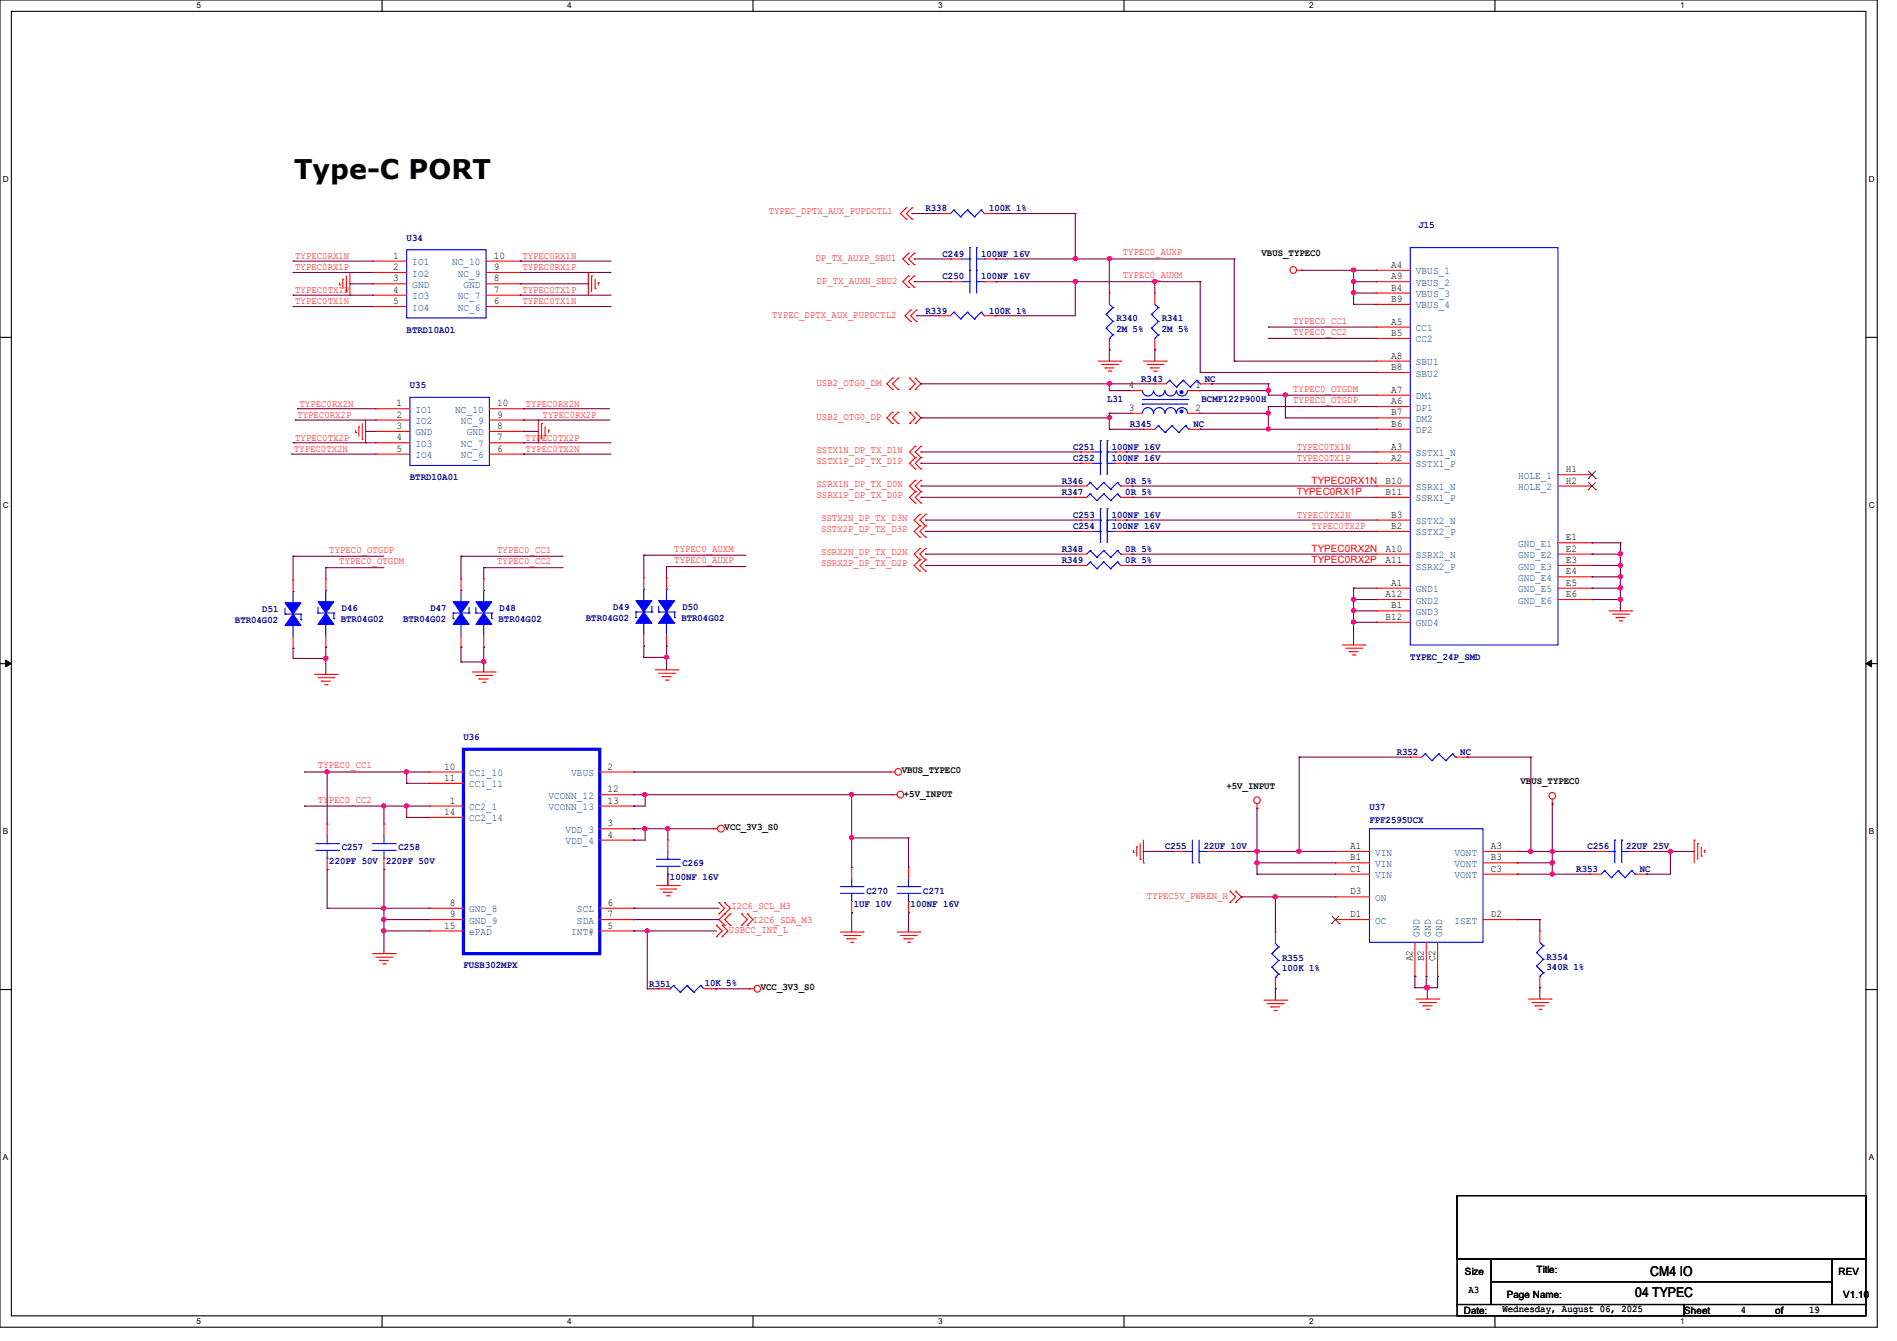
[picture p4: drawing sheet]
<svg xmlns="http://www.w3.org/2000/svg" width="297mm" height="210mm" viewBox="0 0 297 210" stroke-linecap="round" stroke-linejoin="round" font-family="sans-serif">
<path d="M0 0h293.9v207.9h-293.9zM1.8 1.8h290.3v204.3h-290.3z" fill="none" stroke="#000" stroke-width=".17"/>
<g fill="#fff">
<path d="M30.8 .2h.7v1.4h-.7z"/>
<path d="M30.8 206.2h.7v1.4h-.7z"/>
</g>
<path d="M59.8 0v1.8M59.8 206.1v1.8" fill="none" stroke="#000" stroke-width=".17"/>
<g fill="#fff">
<path d="M88.8 .2h.7v1.4h-.7z"/>
<path d="M88.8 206.2h.7v1.4h-.7z"/>
</g>
<path d="M117.9 0v1.8M117.9 206.1v1.8" fill="none" stroke="#000" stroke-width=".17"/>
<g fill="#fff">
<path d="M146.9 .2h.7v1.4h-.7z"/>
<path d="M146.9 206.2h.7v1.4h-.7z"/>
</g>
<path d="M176 0v1.8M176 206.1v1.8" fill="none" stroke="#000" stroke-width=".17"/>
<g fill="#fff">
<path d="M205 .2h.7v1.4h-.7z"/>
<path d="M205 206.2h.7v1.4h-.7z"/>
</g>
<path d="M234.1 0v1.8M234.1 206.1v1.8" fill="none" stroke="#000" stroke-width=".17"/>
<g fill="#fff">
<path d="M263.1 .2h.6v1.4h-.6z"/>
<path d="M263.1 206.2h.6v1.4h-.6z"/>
<path d="M.5 27.3h.9v1.4h-.9z"/>
<path d="M292.6 27.3h.9v1.4h-.9z"/>
<path d="M.5 78.4h.9v1.4h-.9z"/>
<path d="M292.6 78.4h.9v1.4h-.9z"/>
</g>
<path d="M0 52.8h1.8M292.1 52.8h1.8" fill="none" stroke="#000" stroke-width=".17"/>
<g fill="#fff">
<path d="M.5 129.5h.8v1.4h-.8z"/>
<path d="M292.6 129.5h.8v1.4h-.8z"/>
</g>
<path d="M0 103.9h1.8M292.1 103.9h1.8" fill="none" stroke="#000" stroke-width=".17"/>
<path d="M.9 103.4l.9 .5-.9 .5zM292.1 103.9l.9-.5v1z" fill="#000" stroke="#000" stroke-width=".16"/>
<g fill="#fff">
<path d="M.5 180.5h.8v1.4h-.8z"/>
<path d="M292.6 180.5h.8v1.4h-.8z"/>
</g>
<path d="M0 155h1.8M292.1 155h1.8M228.1 187.2h64v10h-64zM228.1 197.2h5.4v7.1h-5.4zM233.5 197.2h53.3v3.5h-53.3zM286.8 197.2h5.3v7.1h-5.3zM228.1 204.3h35.6v1.8h-35.6zM233.5 200.7h53.3v3.6h-53.3zM263.7 204.3h28.4v1.8h-28.4z" fill="none" stroke="#000" stroke-width=".17"/>
<g fill="none" stroke="#f00" stroke-width=".17">
<path d="M141.9 32.6h.1M141.9 34.3h.1M141.9 32.6l-.9 .8 .9 .9M142.2 39.7h.1M142.2 39.7l-.8 .9 .8 .8M142.8 32.6h.1M142.8 34.3h.1M142.8 32.6l-.9 .8 .9 .9M143.1 39.7h.1M143.1 39.7l-.9 .9 .9 .8M147 33.4h.1M147 33.4h1.8"/>
<path d="M154.1 33.4h1.8M155.9 33.4h.1M53.2 44.6h.1M53.2 44.3v.3M53.7 43.7h.1M53.7 43.7v1.5M54.2 45.7h.1M54.2 43.2v2.5M54.8 46.2h.1M54.8 42.7v3.5M58.3 40.9h.1M58.3 42.7h.1"/>
<path d="M58.3 46.2h.1M58.3 48h.1M58.3 44.4h.1M58.3 40.9h5.4M58.3 42.7h5.4M58.3 46.2h5.4M58.3 48h5.4M58.3 44.4h5.4M76.1 40.9h5.3M76.1 42.7h5.3M76.1 46.2h5.3M76.1 48h5.3"/>
<path d="M76.1 44.4h5.3M81.4 40.9h.1M81.4 42.7h.1M81.4 46.2h.1M81.4 48h.1M81.4 44.4h.1M92.1 42.7h.1M92.1 42.7v3.5M92.6 43.2h.1M92.6 43.2v2.5M93.2 45.2h.1M93.2 43.7v1.5"/>
<path d="M93.7 44.3h.1M93.7 44.3v.3M139.7 59.2h.1M139.7 59.2l-.8 .9 .8 .9M140.6 59.2h.1M140.6 59.2l-.9 .9 .9 .9M142.2 45h.1M142.2 43.2h.1M142.2 43.2l-.8 .9 .8 .9M142.2 41.4h.1M142.4 59.2h.1M142.4 59.2l.9 .9-.9 .9"/>
<path d="M142.6 50.3h.1M142.6 48.6h.1M142.6 48.6l-.9 .8 .9 .9M143.1 45h.1M143.1 43.2h.1M143.1 43.2l-.9 .9 .9 .9M143.1 41.4h.1M143.3 59.2h.1M143.3 59.2l.9 .9-.9 .9M143.5 50.3h.1M143.5 48.6h.1M143.5 48.6l-.9 .8 .9 .9"/>
<path d="M147 49.4h.1M147 49.4h1.8M148.8 44.1h.1M148.8 44.1h1.8M148.8 40.6h.1M148.8 40.6h1.8M154.1 49.4h1.8M154.1 44.1h1.8M154.1 40.6h1.8M155.9 49.4h.1M155.9 44.1h.1M155.9 40.6h.1"/>
<path d="M171.9 56.6h3.6M172.5 57.1h2.5M173 57.6h.1M173 57.6h1.4M173.5 58.1h.4M173.7 45.9h.1M173.7 54.8h.1M173.7 45.9v1.8M173.7 53v1.8M173.9 58.1h.1M175 57.1h.1M175.5 56.6h.1"/>
<path d="M179 56.6h3.6M179.6 57.1h2.5M180.1 57.6h.1M180.1 57.6h1.4M180.6 58.1h.4M180.8 45.9h.1M180.8 54.8h.1M180.8 45.9v1.8M180.8 53v1.8M181 58.1h.1M182.1 57.1h.1M182.6 56.6h.1"/>
<path d="M203 42.3h.8M203.8 42.3h.1M215.5 42.3h.1M215.5 51.2h.1M215.5 56.6h.1M215.5 44.1h.1M215.5 47.7h.1M215.5 58.3h.1M215.5 53h.1M215.5 45.9h.1M215.5 42.3h5.3M215.5 56.6h5.3"/>
<path d="M215.5 44.1h5.3M215.5 51.2h5.3M215.5 47.7h5.3M215.5 58.3h5.3M215.5 53h5.3M215.5 45.9h5.3M55.7 67.7h.1M55.7 67.4v.3M56.2 66.8h.1M56.2 66.8v1.5M56.7 68.8h.1M56.7 66.3v2.5"/>
<path d="M57.2 69.3h.1M57.2 65.8v3.5M58.8 64h.1M58.8 65.8h.1M58.8 69.3h.1M58.8 71.1h.1M58.8 67.6h.1M58.8 64h5.4M58.8 65.8h5.4M58.8 69.3h5.4M58.8 71.1h5.4M58.8 67.6h5.4"/>
<path d="M76.6 64h5.4M76.6 65.8h5.4M76.6 69.3h5.4M76.6 71.1h5.4M76.6 67.6h5.4M82 64h.1M82 65.8h.1M82 69.3h.1M82 71.1h.1M82 67.6h.1M84.3 65.8h.1M84.3 65.8v3.5"/>
<path d="M84.8 66.3h.1M84.8 66.3v2.5M85.3 68.3h.1M85.3 66.8v1.5M85.9 67.4h.1M85.9 67.4v.3M139.7 61h.1M139.7 66.3h.1M139.7 64.6h.1M139.7 64.6l-.8 .8 .8 .9M140.6 61h.1M140.6 66.3h.1"/>
<path d="M140.6 64.6h.1M140.6 64.6l-.9 .8 .9 .9M142.4 61h.1M142.4 66.3h.1M142.4 64.6h.1M142.4 64.6l.9 .8-.9 .9M143.3 61h.1M143.3 64.6h.1M143.3 66.3h.1M143.3 64.6l.9 .8-.9 .9M143.3 75.2h.1M143.3 75.2l-.9 .9 .9 .9"/>
<path d="M143.3 77h.1M143.3 78.8h.1M143.3 77l-.9 .9 .9 .9M143.3 69.9h.1M143.3 69.9l-.9 .9 .9 .9M143.3 71.7h.1M143.3 73.4h.1M143.3 71.7l-.9 .9 .9 .8M144.2 75.2h.1M144.2 75.2l-.9 .9 .9 .9M144.2 77h.1M144.2 78.8h.1"/>
<path d="M144.2 77l-.9 .9 .9 .9M144.2 69.9h.1M144.2 69.9l-.9 .9 .9 .9M144.2 71.7h.1M144.2 73.4h.1M144.2 71.7l-.9 .9 .9 .8M168.4 77.9h.1M168.4 77.9h1.7M168.4 76.1h.1M168.4 76.1h1.7M169.2 70.8h.1M169.2 70.8h1.8"/>
<path d="M169.2 72.6h.1M169.2 72.6h1.8M174.6 70.8h1.8M174.6 72.6h1.8M175.5 77.9h1.7M175.5 76.1h1.7M176.4 70.8h.1M176.4 72.6h.1M177.1 61.2h.1M177.1 64.7h.1M177.1 61.2h1.8M177.1 64.7h1.8"/>
<path d="M177.2 77.9h.1M177.2 76.1h.1M179 67.2h.1M179 67.2h1.8M180.8 60.1h.1M180.8 60.1h1.8M186 61.2h1.7M186 64.7h1.7M186.1 67.2h1.8M187.7 61.2h.1M187.7 64.7h.1M187.9 60.1h1.8"/>
<path d="M187.9 67.2h.1M189.7 60.1h.1M215.5 72.6h.1M215.5 70.8h.1M215.5 63.7h.1M215.5 61.9h.1M215.5 77.9h.1M215.5 76.1h.1M215.5 65.4h.1M215.5 67.2h.1M215.5 72.6h5.3M215.5 76.1h5.3"/>
<path d="M215.5 70.8h5.3M215.5 77.9h5.3M215.5 67.2h5.3M215.5 63.7h5.3M215.5 61.9h5.3M215.5 65.4h5.3M243.9 76.1h5.4M243.9 74.3h5.4M249.3 74.3h.1M249.3 76.1h.1M45.9 90.8h.1M45.9 90.8v1.8"/>
<path d="M45.9 99.7v1.8M51 90.7h.1M51 90.7v1.8M51 99.6v1.7M72.2 90.7h.1M72.2 90.7v1.8M72.2 99.6v1.7M75.7 90.7h.1M75.7 90.7v1.8M75.7 99.6v1.7M100.8 90.5h.1M100.8 90.5v1.8"/>
<path d="M100.8 99.4v1.8M104.4 90.5h.1M104.4 90.5v1.8M104.4 99.4v1.8M144 80.6h.1M144 80.6l-.9 .8 .9 .9M144 82.3h.1M144 84.1h.1M144 82.3l-.9 .9 .9 .9M144 85.9h.1M144 85.9l-.9 .9 .9 .9M144 87.7h.1"/>
<path d="M144 89.5h.1M144 87.7l-.9 .9 .9 .9M144.9 80.6h.1M144.9 80.6l-.9 .8 .9 .9M144.9 82.3h.1M144.9 84.1h.1M144.9 82.3l-.9 .9 .9 .9M144.9 85.9h.1M144.9 85.9l-.9 .9 .9 .9M144.9 87.7h.1M144.9 89.5h.1M144.9 87.7l-.9 .9 .9 .9"/>
<path d="M168.4 86.8h.1M168.4 86.8h1.7M168.4 88.6h.1M168.4 88.6h1.7M169.2 83.2h.1M169.2 83.2h1.8M169.2 81.4h.1M169.2 81.4h1.8M174.6 83.2h1.8M174.6 81.4h1.8M175.5 86.8h1.7M175.5 88.6h1.7"/>
<path d="M176.4 83.2h.1M176.4 81.4h.1M177.2 86.8h.1M177.2 88.6h.1M215.5 92.1h.1M215.5 86.8h.1M215.5 88.6h.1M215.5 93.9h.1M215.5 97.5h.1M215.5 81.4h.1M215.5 83.2h.1M215.5 95.7h.1"/>
<path d="M215.5 95.7h5.3M215.5 88.6h5.3M215.5 86.8h5.3M215.5 81.4h5.3M215.5 83.2h5.3M215.5 92.1h5.3M215.5 93.9h5.3M215.5 97.5h5.3M243.9 88.6h5.4M243.9 86.8h5.4M243.9 92.1h5.4M243.9 93.9h5.4"/>
<path d="M243.9 85h5.4M243.9 90.3h5.4M249.3 85h.1M249.3 86.8h.1M249.3 88.6h.1M249.3 90.3h.1M249.3 92.1h.1M249.3 93.9h.1M251.9 95.7h3.6M252.5 96.2h2.5M253 96.7h.1M253 96.7h1.4"/>
<path d="M253.5 97.2h.4M253.9 97.2h.1M255 96.2h.1M255.5 95.7h.1M45.9 101.5h.1M49.2 105.6h3.6M49.8 106.1h2.5M50.3 106.7h.1M50.3 106.7h1.4M50.8 107.2h.4M51 101.3h.1M51.2 107.2h.1"/>
<path d="M52.3 106.1h.1M52.8 105.6h.1M72.2 101.3h.1M74 105.2h3.5M74.5 105.8h2.5M75 106.3h.1M75 106.3h1.5M75.6 106.8h.3M75.7 101.3h.1M75.9 106.8h.1M77 105.8h.1M77.5 105.2h.1"/>
<path d="M100.8 101.2h.1M102.6 104.9h3.5M103.1 105.5h2.5M103.7 106h.1M103.7 106h1.4M104.2 106.5h.4M104.4 101.2h.1M104.6 106.5h.1M105.6 105.5h.1M106.1 104.9h.1M210.1 101h3.6M210.7 101.5h2.5"/>
<path d="M211.2 102.1h.1M211.2 102.1h1.4M211.8 102.6h.3M212.1 102.6h.1M213.2 101.5h.1M213.7 101h.1M220.8 118.6h.1M220.8 118.6h1.8M227.9 118.6h1.8M229.7 118.6h.1M51.2 129.1h.1M51.2 136.2h.1"/>
<path d="M51.2 129.1v1.8M51.2 134.4v1.8M60.1 129.1h.1M60.1 136.2h.1M60.1 129.1v1.8M60.1 134.4v1.8M67.2 126.2h.1M67.2 120.9h.1M67.2 122.7h.1M67.2 128h.1M67.2 120.9h5.4M67.2 126.2h5.4"/>
<path d="M67.2 122.7h5.4M67.2 128h5.4M93.9 120.9h5.3M93.9 129.8h5.3M93.9 124.5h5.3M93.9 126.2h5.3M93.9 131.6h5.3M99.2 120.9h.1M99.2 129.8h.1M99.2 131.6h.1M99.2 124.5h.1M99.2 126.2h.1"/>
<path d="M102.8 138.7h3.5M103.3 139.2h2.5M103.8 139.7h.1M103.8 139.7h1.4M104.6 131.6h.1M104.6 138.7h.1M104.6 131.6v1.7M104.6 136.9v1.8M105.8 139.2h.1M106.3 138.7h.1M111.7 129.8h.1M111.7 129.8h.7"/>
<path d="M133.3 135.8h.1M133.3 135.8v1.8M139.4 120.9h.1M139.4 120.9h.7M139.7 124.5h.1M139.7 124.5h.8M142.2 135.8h.1M142.2 135.8v1.8M177.5 133.5h.1M177.5 133.2v.3M178 132.6h.1M178 132.6v1.5"/>
<path d="M178.5 134.6h.1M178.5 132.1v2.5M179 135.1h.1M179 131.6v3.5M183.7 133.3h.1M183.7 133.3h1.8M189 133.3h1.8M190.8 133.3h.1M192.6 139.6h.1M192.6 139.6l.9 .9-.9 .9M193.5 139.6h.1M193.5 139.6l.9 .9-.9 .9"/>
<path d="M196.8 126.6h.1M196.8 125.9v.7M209.1 133.3h.1M209.1 135.1h.1M209.1 136.9h.1M209.1 136.9h5.3M209.1 133.3h5.3M209.1 135.1h5.3M232.2 136.9h5.3M232.2 133.3h5.3M232.2 135.1h5.3M237.5 133.3h.1"/>
<path d="M237.5 135.1h.1M237.5 136.9h.1M243 125.9h.1M243 125.2v.7M248.9 136.9h.1M248.9 136.9h1.8M249.8 133.3h.1M249.8 133.3h1.8M255.1 133.3h1.8M256 136.9h1.8M256.9 133.3h.1M257.8 136.9h.1"/>
<path d="M265.3 131.6h.1M265.3 131.6v3.5M265.8 132.1h.1M265.8 132.1v2.5M266.4 134.1h.1M266.4 132.6v1.5M266.9 133.2h.1M266.9 133.2v.3M58.3 149.4h3.6M58.8 149.9h2.5M59.4 150.4h.1M59.4 150.4h1.4"/>
<path d="M59.9 151h.4M60.3 151h.1M61.3 149.9h.1M61.9 149.4h.1M67.2 142.2h.1M67.2 144h.1M67.2 145.8h.1M67.2 145.8h5.4M67.2 142.2h5.4M67.2 144h5.4M93.9 145.8h5.3M93.9 142.2h5.3"/>
<path d="M93.9 144h5.3M99.2 145.8h.1M99.2 142.2h.1M99.2 144h.1M103.1 154.9h.1M103.1 154.9h1.8M104.4 140.3h.3M104.7 140.3h.1M110.2 154.9h1.8M112 154.9h.1M112.2 146.7h.1M112.2 144.9h.1"/>
<path d="M112.2 144.9l.9 .9-.9 .9M112.6 143.1h.1M112.6 141.4h.1M112.6 141.4l.9 .8-.9 .9M113.1 146.7h.1M113.1 144.9h.1M113.1 144.9l.9 .9-.9 .9M113.5 144.9h.1M113.5 143.1h.1M113.5 141.4h.1M113.5 141.4l.8 .8-1.7 1.8 .9 .9M114.3 144.9h.1"/>
<path d="M114.3 143.1h.1M114.3 143.1l-.8 .9 .8 .9M116.1 144.9h.1M116.1 143.1h.1M116.1 143.1l.9 .9-.9 .9M117 144.9h.1M117 143.1h.1M117 143.1l.9 .9-.9 .9M117.3 154.9h.1M117.3 154.9h.8M131.6 146h3.5M132.1 146.5h2.5"/>
<path d="M132.6 147h.1M132.6 147h1.5M133.2 147.6h.3M133.3 143h.1M133.3 141.2v1.8M133.5 147.6h.1M134.6 146.5h.1M135.1 146h.1M140.5 146h3.5M141 146.5h2.5M141.5 147h.1M141.5 147h1.5"/>
<path d="M142.1 147.6h.3M142.2 143h.1M142.2 141.2v1.8M142.4 147.6h.1M143.5 146.5h.1M144 146h.1M192.6 141.4h.1M193.5 141.4h.1M197.9 156.6h3.6M198.4 157.2h2.5M199 157.7h.1M199 157.7h1.4"/>
<path d="M199.5 158.2h.4M199.7 146h.1M199.7 154.9h.1M199.7 146v1.7M199.7 153.1v1.8M199.9 158.2h.1M200.9 157.2h.1M201.5 156.6h.1M209.1 140.5h.1M209.1 144h.1M209.1 144h5.3M209.1 140.5h5.3"/>
<path d="M221.5 152.9h.1M221.5 147.6v5.3M221.7 156.5h3.6M222.2 157h2.5M222.8 157.5h.1M222.8 157.5h1.4M223.3 152.9h.1M223.3 147.6v5.3M223.3 158.1h.4M223.7 158.1h.1M224.7 157h.1M225.1 152.9h.1"/>
<path d="M225.1 147.6v5.3M225.3 156.5h.1M232.2 144h5.3M237.5 144h.1M239.3 156.5h3.6M239.9 157h2.5M240.4 157.5h.1M240.4 157.5h1.4M240.9 158.1h.4M241.1 145.8h.1M241.1 154.7h.1M241.1 145.8v1.8"/>
<path d="M241.1 152.9v1.8M241.3 158.1h.1M242.4 157h.1M242.9 156.5h.1"/>
<circle cx="202.5" cy="42.3" r=".52"/>
<circle cx="112.9" cy="129.8" r=".53"/>
<circle cx="140.6" cy="120.9" r=".52"/>
<circle cx="141" cy="124.4" r=".52"/>
<circle cx="196.8" cy="125.3" r=".52"/>
<circle cx="243" cy="124.6" r=".52"/>
<circle cx="118.6" cy="154.9" r=".52"/>
</g>
<g fill="none" stroke="#00f" stroke-width=".17">
<path d="M63.7 39.1h12.4v10.7h-12.4zM149.4 32.9h.1M149.4 32.9l-.6 .5M149.4 32.9l1 1.1M150.4 34h.1M151.5 32.9h.1M151.5 32.9l-1.1 1.1M151.5 32.9l1.1 1.1M151.8 38.8h.1M151.8 38.8v7.1M152.6 34h.1M152.9 38.8h.1"/>
<path d="M152.9 38.8v7.1M153.6 32.9h.1M153.6 32.9l-1 1.1M153.6 32.9l.5 .5M154.1 33.4h.1M220.8 38.8h23.1v62.2h-23.1zM149.4 48.9h.1M149.4 48.9l-.6 .5M149.4 48.9l1 1.1M150.4 50h.1M150.6 44.1h1.2M150.6 40.6h1.2"/>
<path d="M151.5 48.9h.1M151.5 48.9l-1.1 1.1M151.5 48.9l1.1 1.1M151.8 44.1h.1M151.8 42.3h.1M151.8 40.6h.1M152.6 50h.1M152.9 42.3h.1M152.9 44.1h1.2M152.9 40.6h1.2M153.6 48.9h.1M153.6 48.9l-1 1.1"/>
<path d="M153.6 48.9l.5 .5M154.1 49.4h.1M154.1 44.1h.1M154.1 40.6h.1M173.2 49.2h.1M173.2 51.4h.1M173.2 49.2l1 1.1M173.2 51.4l1 1.1M173.7 53h.1M173.7 47.7l.5 .5M174.2 48.2h.1M174.2 50.3h.1"/>
<path d="M174.2 52.5h.1M174.2 48.2l-1 1M174.2 50.3l-1 1.1M174.2 52.5l-.5 .5M180.3 49.2h.1M180.3 51.4h.1M180.3 49.2l1.1 1.1M180.3 51.4l1.1 1.1M180.8 53h.1M180.8 47.7l.6 .5M181.4 48.2h.1M181.4 50.3h.1"/>
<path d="M181.4 52.5h.1M181.4 48.2l-1.1 1M181.4 50.3l-1.1 1.1M181.4 52.5l-.6 .5M183.1 59.6h.1M183.1 59.6l-.5 .5M183.1 59.6l1.1 1M185.2 59.6h.1M185.2 59.6l-1 1M185.2 59.6l1.2 1M187.4 59.6h.1M187.4 59.6l-1 1"/>
<path d="M187.4 59.6l.5 .5M64.2 62.2h12.4v10.7h-12.4zM170.7 77.3h.1M170.7 77.3l-.6 .6M170.7 77.3l1 1.1M170.7 75.6h.1M170.7 75.6l-.6 .5M170.7 75.6l1 1M171 70.8h1.3M171 72.6h1.3M171.7 78.4h.1M171.7 76.6h.1"/>
<path d="M172.3 79.7h.1M172.3 79.7v5.3M172.3 69h.1M172.3 69v5.3M172.3 72.6h.1M172.3 70.8h.1M172.8 77.3h.1M172.8 77.3l-1.1 1.1M172.8 77.3l1.1 1.1M172.8 75.6h.1M172.8 75.6l-1.1 1M172.8 75.6l1.1 1"/>
<path d="M173.4 79.7h.1M173.4 79.7v5.3M173.4 69h.1M173.4 69v5.3M173.4 70.8h1.2M173.4 70.8h.1M173.4 72.6h1.2M173.9 78.4h.1M173.9 76.6h.1M174.6 70.8h.1M174.6 72.6h.1M175 77.3h.1"/>
<path d="M175 77.3l-1.1 1.1M175 77.3l.5 .6M175 75.6h.1M175 75.6l-1.1 1M175 75.6l.5 .5M175.5 77.9h.1M175.5 76.1h.1M178.9 64.7a.87 .87 0 0 1 .8-.9 .87 .87 0 0 1 .9 .9M178.9 61.2a.87 .87 0 0 0 .8 .8 .87 .87 0 0 0 .9-.8M178.9 63.3h.1M178.9 63.3h7.1M178.9 62.6h7.1"/>
<path d="M180.6 61.2a.87 .87 0 0 0 .9 .8 .87 .87 0 0 0 .9-.8M180.6 64.7a.87 .87 0 0 1 .9-.9 .87 .87 0 0 1 .9 .9M181.4 66.7h.1M181.4 66.7l-.6 .5M181.4 66.7l1 1M182.4 67.7h.1M182.4 64.7a.87 .87 0 0 1 .9-.9 .87 .87 0 0 1 .8 .9M182.4 61.2a.87 .87 0 0 0 .9 .8 .87 .87 0 0 0 .8-.8M183.5 66.7h.1M183.5 66.7l-1.1 1M183.5 66.7l1.1 1M184.2 60.6h.1"/>
<path d="M184.2 61.2a.87 .87 0 0 0 .9 .8 .87 .87 0 0 0 .8-.8M184.2 64.7a.87 .87 0 0 1 .9-.9 .87 .87 0 0 1 .8 .9M184.6 67.7h.1M185.6 66.7h.1M185.6 66.7l-1 1M185.6 66.7l.5 .5M186 62.6h.1M186.1 67.2h.1M186.4 60.6h.1M187.9 60.1h.1M44.6 96.2h.1M44.6 95.3v.9"/>
<path d="M44.6 96.2h2.5M45.9 98h.1M45.9 92.6h.1M45.9 92.6v1.8M45.9 98v1.7M47.1 96.2h.1M47.1 97.1h.1M47.1 96.2v.9M49.8 96h.1M49.8 96h2.5M49.8 95.1v.9M51 97.8h.1"/>
<path d="M51 92.5h.1M51 92.5v1.7M51 97.8v1.8M52.3 96h.1M52.3 96.9h.1M52.3 96v.9M71 96h.1M71 96.9h.1M71 96h2.4M71 96v.9M72.2 97.8h.1M72.2 92.5h.1"/>
<path d="M72.2 92.5v1.7M72.2 97.8v1.8M73.4 96h.1M73.4 95.1v.9M74.5 96h.1M74.5 95.1v.9M74.5 96h2.5M75.7 97.8h.1M75.7 92.5h.1M75.7 92.5v1.7M75.7 97.8v1.8M77 96h.1"/>
<path d="M77 96.9h.1M77 96v.9M99.6 95.8h.1M99.6 96.7h.1M99.6 95.8h2.5M99.6 95.8v.9M100.8 97.6h.1M100.8 92.3h.1M100.8 92.3v1.8M100.8 97.6v1.8M102.1 95.8h.1M102.1 95v.8"/>
<path d="M103.1 95.8h.1M103.1 95v.8M103.1 95.8h2.5M104.4 97.6h.1M104.4 92.3h.1M104.4 92.3v1.8M104.4 97.6v1.8M105.6 95.8h.1M105.6 96.7h.1M105.6 95.8v.9M170.7 86.2h.1M170.7 86.2l-.6 .6"/>
<path d="M170.7 86.2l1 1.1M170.7 88h.1M170.7 88l-.6 .6M170.7 88l1 1.1M171 83.2h1.3M171 81.4h1.3M171.7 87.3h.1M171.7 89.1h.1M172.3 83.2h.1M172.3 81.4h.1M172.8 86.2h.1M172.8 86.2l-1.1 1.1"/>
<path d="M172.8 86.2l1.1 1.1M172.8 88h.1M172.8 88l-1.1 1.1M172.8 88l1.1 1.1M173.4 81.4h.1M173.4 83.2h1.2M173.4 81.4h1.2M173.9 87.3h.1M173.9 89.1h.1M174.6 83.2h.1M174.6 81.4h.1M175 86.2h.1"/>
<path d="M175 86.2l-1.1 1.1M175 86.2l.5 .6M175 88h.1M175 88l-1.1 1.1M175 88l.5 .6M175.5 86.8h.1M175.5 88.6h.1M223.1 118.1h.1M223.1 118.1l-.5 .5M223.1 118.1l1.1 1M224.2 119.1h.1M225.3 118.1h.1"/>
<path d="M225.3 118.1l-1.1 1M225.3 118.1l1.1 1M226.4 119.1h.1M227.4 118.1h.1M227.4 118.1l-1 1M227.4 118.1l.5 .5M227.9 118.6h.1M49.4 133.2h3.6M49.4 132.1h3.6M51.2 134.4h.1M51.2 132.1h.1M51.2 130.9v1.2"/>
<path d="M51.2 133.2v1.2M53 133.2h.1M53 132.1h.1M58.3 133.2h3.6M58.3 132.1h3.6M60.1 134.4h.1M60.1 132.1h.1M60.1 130.9v1.2M60.1 133.2v1.2M61.9 133.2h.1M61.9 132.1h.1M102.8 135.7h3.5"/>
<path d="M102.8 134.6h3.5M104.6 136.9h.1M104.6 134.6h.1M104.6 133.3v1.3M104.6 135.7v1.2M106.3 135.7h.1M106.3 134.6h.1M131.6 139.9h3.5M131.6 138.9h3.5M133.3 138.9h.1M133.3 137.6v1.3M133.3 139.9v1.3"/>
<path d="M135.1 139.9h.1M135.1 138.9h.1M140.5 139.9h3.5M140.5 138.9h3.5M142.2 138.9h.1M142.2 137.6v1.3M142.2 139.9v1.3M144 139.9h.1M144 138.9h.1M185.5 133.3h.1M185.5 133.3h1.2M186.7 135.1h.1"/>
<path d="M186.7 131.6v3.5M187.7 133.3h.1M187.7 135.1h.1M187.7 133.3h1.3M187.7 131.6v3.5M214.4 129.8h17.8v17.8h-17.8zM251.2 136.4h.1M251.2 136.4l-.5 .5M251.2 136.4l1.1 1.1M251.6 133.3h1.2M252.3 137.5h.1M252.8 133.3h.1"/>
<path d="M252.8 131.6h.1M252.8 131.6v3.5M253.4 136.4h.1M253.4 136.4l-1.1 1.1M253.4 136.4l1 1.1M253.9 131.6h.1M253.9 133.3h1.2M253.9 131.6v3.5M254.4 137.5h.1M255.1 133.3h.1M255.5 136.4h.1M255.5 136.4l-1.1 1.1"/>
<path d="M255.5 136.4l.5 .5M256 136.9h.1M104.9 154.9h.1M105.5 154.3h.1M105.5 154.3l1 1.1M105.5 154.3l-.6 .6M106.5 155.4h.1M107.6 154.3h.1M107.6 154.3l1 1.1M107.6 154.3l-1.1 1.1M108.6 155.4h.1M109.7 154.3h.1"/>
<path d="M109.7 154.3l.5 .6M109.7 154.3l-1.1 1.1M133.3 141.2h.1M142.2 141.2h.1M199.1 149.4h.1M199.1 151.5h.1M199.1 149.4l1.1 1M199.1 151.5l1.1 1.1M199.7 153.1h.1M199.7 147.7l.5 .6M200.2 148.3h.1M200.2 150.4h.1"/>
<path d="M200.2 152.6h.1M200.2 148.3l-1.1 1.1M200.2 150.4l-1.1 1.1M200.2 152.6l-.5 .5M240.6 149.2h.1M240.6 151.3h.1M240.6 149.2l1 1M240.6 151.3l1 1.1M241.1 152.9h.1M241.1 147.6l.5 .5M241.6 148.1h.1M241.6 150.2h.1"/>
<path d="M241.6 152.4h.1M241.6 148.1l-1 1.1M241.6 150.2l-1 1.1M241.6 152.4l-.5 .5"/>
</g>
<g fill="#00f" stroke="#00f" stroke-width=".17">
<path d="M75.7 96l1.3 1.8h-2.5z" fill-rule="evenodd"/>
<path d="M74.5 94.2h2.5l-1.3 1.8z" fill-rule="evenodd"/>
<path d="M51 96l1.3 1.8h-2.5z" fill-rule="evenodd"/>
<path d="M49.8 94.2h2.5l-1.3 1.8z" fill-rule="evenodd"/>
<path d="M104.4 95.8l1.2 1.8h-2.5z" fill-rule="evenodd"/>
<path d="M103.1 94.1h2.5l-1.2 1.7z" fill-rule="evenodd"/>
<path d="M100.8 95.8l1.3 1.8h-2.5z" fill-rule="evenodd"/>
<path d="M99.6 94.1h2.5l-1.3 1.7z" fill-rule="evenodd"/>
<path d="M72.2 96l1.2 1.8h-2.4z" fill-rule="evenodd"/>
<path d="M71 94.2h2.4l-1.2 1.8z" fill-rule="evenodd"/>
<path d="M45.9 96.2l1.2 1.8h-2.5z" fill-rule="evenodd"/>
<path d="M44.6 94.4h2.5l-1.2 1.8z" fill-rule="evenodd"/>
<circle cx="185" cy="61.4" r=".23"/>
<circle cx="185" cy="64.4" r=".23"/>
</g>
<path d="M72.6 117.3h21.3v32.1h-21.3z" fill="none" stroke="#00f" stroke-width=".51"/>
<path d="M248.7 74.9h.1M248.7 76.7h.1M248.7 73.8l1.1 1.1M248.7 75.6l1.1 1.1M249.8 73.8l-1.1 1.1M249.8 75.6l-1.1 1.1M249.8 74.9h.1M249.8 76.7h.1M208.5 144.6h.1M208.5 143.5l1.2 1.1M209.6 143.5l-1.1 1.1M209.7 144.6h.1" fill="none" stroke="#804000" stroke-width=".16"/>
<g fill="none" stroke="#800040" stroke-width=".17">
<path d="M142.8 33.4h.1M142.8 33.4h4.2M155.9 33.4h.1M155.9 33.4h12.5M168.4 33.4h.1M168.4 33.4v7.2M45.9 46.2h.1M45.9 46.2h12.4M45.9 48h.1M45.9 48h12.4M45.9 40.9h.1M45.9 40.9h12.4"/>
<path d="M45.9 42.7h.1M45.9 42.7h12.4M54.8 44.4h.1M54.8 44.4h3.5M81.4 44.4h.1M81.4 44.4h10.7M81.4 46.2h.1M81.4 46.2h14.3M81.4 48h.1M81.4 48h14.3M81.4 40.9h.1M81.4 40.9h14.3"/>
<path d="M81.4 42.7h.1M81.4 42.7h14.3M143.1 40.6h.1M143.1 44.1h.1M143.1 40.6h5.7M143.1 44.1h5.7M143.5 49.4h.1M143.5 49.4h3.5M155.9 40.6h.1M155.9 40.6h37.4M155.9 44.1h.1M155.9 44.1h32"/>
<path d="M155.9 49.4h.1M168.4 40.6h.1M168.4 44.1h.1M168.4 44.1v5.3h-12.5M173.7 40.6h.1M173.7 54.8h.1M173.7 40.6v5.3M173.7 54.8v1.8M180.8 44.1h.1M180.8 54.8h.1M180.8 44.1v1.8M180.8 54.8v1.8"/>
<path d="M187.9 44.1h.1M187.9 58.3h.1M187.9 44.1v14.2M187.9 58.3h27.6M193.3 40.6h.1M193.3 56.6h.1M193.3 40.6v16M193.3 56.6h22.2M198.6 53h.1M198.6 53h16.9M198.6 51.2h.1M198.6 51.2h16.9"/>
<path d="M203.7 42.3h.1M203.7 42.3h11.8M211.9 45.9h.1M211.9 47.7h.1M211.9 45.9h3.6M211.9 47.7h3.6M211.9 44.1h.1M211.9 42.3h.1M211.9 44.1h3.6M211.9 42.3v5.4M45.7 71.1h.1M45.7 71.1h13.1"/>
<path d="M45.9 69.3h.1M45.9 69.3h12.9M46.2 65.8h.1M46.2 65.8h12.6M46.6 64h.1M46.6 64h12.2M57.2 67.6h.1M57.2 67.6h1.6M82 65.8h.1M82 65.8h13.5M82 64h.1M82 64h13.5"/>
<path d="M82 69.3h.1M82 69.3h13.7M82 71.1h.1M82 71.1h13.7M82 67.6h.1M82 67.6h2.3M144.2 60.1h.1M144.2 65.4h.1M144.2 60.1h36.6M144.2 65.4h29.5M144.2 76.1h.1M144.2 77.9h.1"/>
<path d="M144.2 76.1h24.2M144.2 77.9h24.2M144.2 70.8h.1M144.2 72.6h.1M144.2 70.8h25M144.2 72.6h25M173.7 65.4h.1M173.7 60.1h.1M173.7 61.2h.1M173.7 67.2h.1M173.7 64.7h.1M173.7 60.1v1.1"/>
<path d="M173.7 64.7v2.5M173.7 67.2h5.3M173.7 61.2h3.4M173.7 64.7h3.4M176.4 72.6h.1M176.4 72.6h39.1M176.4 70.8h.1M176.4 70.8h39.1M177.2 77.9h.1M177.2 76.1h.1M177.2 76.1h38.3M177.2 77.9h38.3"/>
<path d="M187.7 61.2h.1M187.7 64.7h.1M187.7 61.2h10.9M187.7 64.7h10.9M187.9 67.2h.1M187.9 67.2h27.6M189.7 60.1h.1M189.7 60.1h8.9M198.6 67.2h.1M198.6 63.7h16.9M198.6 61.2h.1M198.6 63.7h.1"/>
<path d="M198.6 64.7h.1M198.6 60.1h.1M198.6 61.9h.1M198.6 60.1v1.8M198.6 63.7v3.5M198.6 61.9h16.9M201.3 65.4h.1M201.3 61.9h.1M201.3 65.4h14.2M201.3 61.9v3.5M45.9 87.1v3.7M45.9 87.1h.1"/>
<path d="M45.9 87.1h14.2M51 88.9v1.8M51 88.9h.1M51 88.9h9.1M72.2 87.1v3.6M72.2 87.1h.1M72.2 87.1h16M75.7 88.9v1.8M75.7 88.9h.1M75.7 88.9h12.5M100.8 87v3.5M100.8 87h.1"/>
<path d="M100.8 87h16M104.4 88.7v1.8M104.4 88.7h.1M104.4 88.7h12.4M144.9 86.8h.1M144.9 88.6h.1M144.9 86.8h23.5M144.9 88.6h23.5M144.9 81.4h.1M144.9 83.2h.1M144.9 81.4h24.3M144.9 83.2h24.3"/>
<path d="M176.4 81.4h.1M176.4 81.4h39.1M176.4 83.2h.1M176.4 83.2h39.1M177.2 86.8h.1M177.2 86.8h38.3M177.2 88.6h.1M177.2 88.6h38.3M211.9 92.1h.1M211.9 93.9h.1M211.9 95.7h.1M211.9 97.5h.1"/>
<path d="M211.9 92.1v8.9M211.9 92.1h3.6M211.9 93.9h3.6M211.9 95.7h3.6M211.9 97.5h3.6M249.3 92.1h.1M249.3 93.9h.1M249.3 92.1h4.4M249.3 93.9h4.4M249.3 85h.1M249.3 85h4.4M249.3 86.8h.1"/>
<path d="M249.3 88.6h.1M249.3 90.3h.1M249.3 86.8h4.4M249.3 88.6h4.4M249.3 90.3h4.4M253.7 92.1h.1M253.7 93.9h.1M253.7 85h.1M253.7 85v10.7M253.7 86.8h.1M253.7 88.6h.1M253.7 90.3h.1"/>
<path d="M45.9 101.5h.1M45.9 103.1h.1M45.9 101.5v1.6M45.9 103.1h5.1M51 103.1h.1M51 101.3h.1M51 101.3v4.3M72.2 101.3h.1M72.2 103.7h.1M72.2 101.3v2.4M72.2 103.7h3.5M75.7 103.7h.1"/>
<path d="M75.7 101.3h.1M75.7 101.3v3.9M100.8 101.2h.1M100.8 103h.1M100.8 101.2v1.8M100.8 103h3.6M104.4 103h.1M104.4 101.2h.1M104.4 101.2v3.7M203.4 118.6h.1M203.4 118.6h17.4M203.4 118.6v14.7"/>
<path d="M229.7 118.6h.1M229.7 118.6h10M239.7 118.6h.1M239.7 118.6v14.7M47.7 120.9h.1M47.7 120.9h19.5M47.7 126.2h.1M47.7 126.2h19.5M51.2 136.2h.1M51.2 136.2v6M51.2 120.9h.1M51.2 120.9v8.2"/>
<path d="M60.1 136.2h.1M60.1 136.2v13.2M60.1 126.2h.1M60.1 126.2v2.9M63.7 122.7h.1M63.7 120.9h.1M63.7 120.9v1.8M63.7 122.7h3.5M63.7 128h.1M63.7 126.2h.1M63.7 128h3.5M63.7 126.2v1.8"/>
<path d="M99.2 120.9h.1M99.2 124.5h.1M99.2 126.2h.1M99.2 120.9h40.2M99.2 124.5h40.5M99.2 129.8h.1M99.2 131.6h.1M99.2 129.8h12.5M101 124.5h.1M101 124.5v1.7h-1.8M101 129.8h.1M101 129.8v1.8h-1.8"/>
<path d="M104.6 129.8h.1M104.6 129.8v1.8M104.6 136.9h.1M104.6 136.9v1.8M133.3 131.2h.1M133.3 131.2h8.9M133.3 124.5v11.3M133.3 124.5h.1M142.2 131.2h.1M142.2 131.2v4.6M179 133.3h.1M179 133.3h4.7"/>
<path d="M190.8 133.3h.1M190.8 133.3h18.3M196.8 133.3h.1M196.8 126.6h.1M196.8 135.1h.1M196.8 136.9h.1M196.8 126.6v10.3M196.8 135.1h12.3M196.8 136.9h12.3M203.4 133.3h.1M237.5 133.3h.1M237.5 135.1h.1"/>
<path d="M237.5 136.9h.1M237.5 133.3h12.3M237.5 135.1h5.5M237.5 136.9h11.4M239.7 133.3h.1M243 133.3h.1M243 125.9h.1M243 135.1h.1M243 136.9h.1M243 125.9v11M256.9 133.3h.1M256.9 133.3h8.4"/>
<path d="M257.8 136.9h.1M261.5 133.3h.1M261.5 133.3v3.6h-3.7M51.2 142.2h.1M51.2 142.2h16M60.1 142.2h.1M60.1 145.8h.1M60.1 144h.1M60.1 145.8h7.1M60.1 144h7.1M99.2 142.2h.1M99.2 144h.1"/>
<path d="M99.2 145.8h.1M99.2 142.2h13.4M99.2 145.8h13M99.2 144h13.4M101.3 145.8h.1M101.3 145.8v9.1M101.3 154.9h.1M101.3 154.9h1.8M112 154.9h.1M112 154.9h5.3M133.3 143h.1M133.3 143v3"/>
<path d="M142.2 143h.1M142.2 143v3M194.4 140.5h.1M194.4 140.5h14.7M199.7 154.9h.1M199.7 140.5h.1M199.7 140.5v5.5M199.7 154.9v1.7M221.5 152.9h.1M221.5 154.7h.1M221.5 152.9v1.8M223.3 154.7h.1"/>
<path d="M223.3 152.9h.1M223.3 152.9v1.8M223.5 154.7h.1M223.5 154.7v1.8M225.1 152.9h.1M225.1 152.9v1.8h-3.6M237.5 144h.1M237.5 144h3.6M241.1 154.7h.1M241.1 144h.1M241.1 144v1.8M241.1 154.7v1.8"/>
</g>
<g fill="#f0f" stroke="#f0f" stroke-width=".17">
<circle cx="203.4" cy="133.3" r=".33"/>
<circle cx="239.7" cy="133.3" r=".33"/>
<circle cx="198.6" cy="61.1" r=".33"/>
<circle cx="198.6" cy="64.7" r=".33"/>
<circle cx="211.9" cy="93.9" r=".33"/>
<circle cx="211.9" cy="95.6" r=".33"/>
<circle cx="211.9" cy="97.4" r=".33"/>
<circle cx="253.7" cy="88.5" r=".33"/>
<circle cx="253.7" cy="86.7" r=".33"/>
<circle cx="253.7" cy="90.3" r=".33"/>
<circle cx="201.3" cy="61.8" r=".33"/>
<circle cx="198.6" cy="67.2" r=".33"/>
<circle cx="211.9" cy="42.3" r=".33"/>
<circle cx="211.9" cy="45.8" r=".33"/>
<circle cx="211.9" cy="44.1" r=".33"/>
<circle cx="168.4" cy="40.5" r=".33"/>
<circle cx="168.4" cy="44.1" r=".33"/>
<circle cx="173.7" cy="40.5" r=".33"/>
<circle cx="180.8" cy="44.1" r=".33"/>
<circle cx="104.5" cy="129.8" r=".33"/>
<circle cx="101" cy="129.8" r=".33"/>
<circle cx="63.6" cy="120.9" r=".33"/>
<circle cx="51.2" cy="120.9" r=".33"/>
<circle cx="60.1" cy="126.2" r=".33"/>
<circle cx="63.6" cy="126.2" r=".33"/>
<circle cx="60.1" cy="145.8" r=".33"/>
<circle cx="60.1" cy="144" r=".33"/>
<circle cx="51" cy="103.1" r=".33"/>
<circle cx="75.7" cy="103.6" r=".33"/>
<circle cx="104.4" cy="102.9" r=".33"/>
<circle cx="60.1" cy="142.2" r=".33"/>
<circle cx="133.3" cy="124.4" r=".32"/>
<circle cx="101" cy="124.4" r=".33"/>
<circle cx="173.7" cy="60.1" r=".33"/>
<circle cx="173.7" cy="65.4" r=".33"/>
<circle cx="223.3" cy="154.7" r=".33"/>
<circle cx="196.8" cy="133.3" r=".33"/>
<circle cx="196.8" cy="135.1" r=".33"/>
<circle cx="261.5" cy="133.3" r=".33"/>
<circle cx="243" cy="135.1" r=".33"/>
<circle cx="243" cy="133.3" r=".33"/>
<circle cx="243" cy="136.9" r=".33"/>
<circle cx="199.7" cy="140.4" r=".33"/>
<circle cx="101.3" cy="145.8" r=".32"/>
<circle cx="133.3" cy="131.2" r=".32"/>
<circle cx="253.7" cy="93.9" r=".33"/>
<circle cx="253.7" cy="92.1" r=".33"/>
<circle cx="223.5" cy="154.7" r=".33"/>
</g>
<text font-size="4.2" x="46.1" y="28.1">Type-C PORT</text>
<g font-size="2.1">
<text x="256" y="203.2">04 TYPEC</text>
<text x="258.4" y="199.9">CM4 IO</text>
</g>
<g font-size="1.6" fill="#f00">
<text x="120.4" y="33.6">TYPEC_DPTX_AUX_PUPDCTL1</text>
<text x="46.2" y="40.6">TYPEC0RX1N</text>
<text x="81.8" y="40.6">TYPEC0RX1N</text>
<text x="127.7" y="40.9">DP_TX_AUXP_SBU1</text>
<text x="175.8" y="40">TYPEC0_AUXP</text>
<text x="46.2" y="47.7">TYPEC0TX1N</text>
<text x="46.2" y="45.9">TYPEC0TX1P</text>
<text x="46.2" y="42.3">TYPEC0RX1P</text>
<text x="81.8" y="45.9">TYPEC0TX1P</text>
<text x="81.8" y="47.7">TYPEC0TX1N</text>
<text x="81.8" y="42.3">TYPEC0RX1P</text>
<text x="127.8" y="44.4">DP_TX_AUXN_SBU2</text>
<text x="175.8" y="43.6">TYPEC0_AUXM</text>
<text x="120.9" y="49.8">TYPEC_DPTX_AUX_PUPDCTL2</text>
<text x="202.5" y="50.7">TYPEC0_CC1</text>
<text x="202.5" y="52.4">TYPEC0_CC2</text>
<text x="46.6" y="65.4">TYPEC0RX2P</text>
<text x="46.9" y="63.7">TYPEC0RX2N</text>
<text x="82.3" y="63.7">TYPEC0RX2N</text>
<text x="85" y="65.4">TYPEC0RX2P</text>
<text x="127.8" y="60.5">USB2_OTG0_DM</text>
<text x="127.8" y="65.8">USB2_OTG0_DP</text>
<text x="202.5" y="63.1">TYPEC0_OTGDP</text>
<text x="202.5" y="61.3">TYPEC0_OTGDM</text>
<text x="46" y="70.8">TYPEC0TX2N</text>
<text x="46.2" y="69">TYPEC0TX2P</text>
<text x="82.3" y="69">TYPEC0TX2P</text>
<text x="82.3" y="70.8">TYPEC0TX2N</text>
<text x="127.8" y="70.9">SSTX1N_DP_TX_D1N</text>
<text x="203" y="70.4">TYPEC0TX1N</text>
<text x="127.8" y="76.2">SSRX1N_DP_TX_D0N</text>
<text x="127.8" y="72.7">SSTX1P_DP_TX_D1P</text>
<text x="203" y="72.2">TYPEC0TX1P</text>
<text x="203" y="77.6">TYPEC0RX1P</text>
<text x="205.4" y="75.8">TYPEC0RX1N</text>
<text x="127.8" y="78">SSRX1P_DP_TX_D0P</text>
<text x="128.6" y="83.4">SSTX2P_DP_TX_D3P</text>
<text x="128.6" y="81.6">SSTX2N_DP_TX_D3N</text>
<text x="203" y="81.1">TYPEC0TX2N</text>
<text x="205.4" y="82.9">TYPEC0TX2P</text>
<text x="51.6" y="86.6">TYPEC0_OTGDP</text>
<text x="53.1" y="88.3">TYPEC0_OTGDM</text>
<text x="77.8" y="88.3">TYPEC0_CC2</text>
<text x="77.8" y="86.6">TYPEC0_CC1</text>
<text x="105.6" y="86.4">TYPEC0_AUXM</text>
<text x="105.6" y="88.2">TYPEC0_AUXP</text>
<text x="128.6" y="88.7">SSRX2P_DP_TX_D2P</text>
<text x="128.6" y="86.9">SSRX2N_DP_TX_D2N</text>
<text x="205.4" y="86.4">TYPEC0RX2N</text>
<text x="205.4" y="88.2">TYPEC0RX2P</text>
<text x="49.8" y="120.4">TYPEC0_CC1</text>
<text x="49.8" y="125.7">TYPEC0_CC2</text>
<text x="114.5" y="142.4">I2C6_SCL_M3</text>
<text x="179.6" y="140.8">TYPEC5V_PWREN_H</text>
<text x="114.1" y="146.1">USBCC_INT_L</text>
<text x="117.9" y="144.5">I2C6_SDA_M3</text>
</g>
<g font-size="1.6" fill="#000080">
<text x="144.9" y="33.1">R338</text>
<text x="154.8" y="33.1">100K 1%</text>
<text x="222.1" y="35.8">J15</text>
<text x="63.7" y="37.7">U34</text>
<text x="147.6" y="40.2">C249</text>
<text x="153.6" y="40.2">100NF 16V</text>
<text x="147.6" y="43.8">C250</text>
<text x="153.6" y="43.8">100NF 16V</text>
<text x="63.7" y="52.1">BTRD10A01</text>
<text x="144.9" y="49.1">R339</text>
<text x="154.8" y="49.1">100K 1%</text>
<text x="174.8" y="50.3">R340</text>
<text x="174.8" y="51.9">2M 5%</text>
<text x="181.9" y="50.3">R341</text>
<text x="181.9" y="51.9">2M 5%</text>
<text x="178.7" y="59.8">R343</text>
<text x="188.6" y="59.8">NC</text>
<text x="64.2" y="60.8">U35</text>
<text x="173.4" y="62.9">L31</text>
<text x="188.1" y="62.9">BCMF122P900H</text>
<text x="168" y="70.4">C251</text>
<text x="174.1" y="70.4">100NF 16V</text>
<text x="176.9" y="66.9">R345</text>
<text x="186.9" y="66.9">NC</text>
<text x="64.2" y="75.2">BTRD10A01</text>
<text x="166.2" y="77.6">R347</text>
<text x="166.2" y="75.8">R346</text>
<text x="168" y="72.2">C252</text>
<text x="174.1" y="72.2">100NF 16V</text>
<text x="176.2" y="77.6">0R 5%</text>
<text x="176.2" y="75.8">0R 5%</text>
<text x="168" y="82.9">C254</text>
<text x="168" y="81.1">C253</text>
<text x="174.1" y="82.9">100NF 16V</text>
<text x="174.1" y="81.1">100NF 16V</text>
<text x="166.2" y="86.4">R348</text>
<text x="166.2" y="88.2">R349</text>
<text x="176.2" y="86.4">0R 5%</text>
<text x="176.2" y="88.2">0R 5%</text>
<text x="41.1" y="95.8">D51</text>
<text x="53.5" y="95.7">D46</text>
<text x="67.4" y="95.7">D47</text>
<text x="78.2" y="95.7">D48</text>
<text x="96" y="95.5">D49</text>
<text x="106.8" y="95.5">D50</text>
<text x="36.8" y="97.6">BTR04G02</text>
<text x="53.3" y="97.4">BTR04G02</text>
<text x="63.1" y="97.4">BTR04G02</text>
<text x="78.1" y="97.4">BTR04G02</text>
<text x="91.7" y="97.3">BTR04G02</text>
<text x="106.7" y="97.3">BTR04G02</text>
<text x="220.8" y="103.3">TYPEC_24P_SMD</text>
<text x="72.6" y="115.9">U36</text>
<text x="218.7" y="118.3">R352</text>
<text x="228.6" y="118.3">NC</text>
<text x="214.4" y="126.8">U37</text>
<text x="214.4" y="128.9">FPF2595UCX</text>
<text x="51.6" y="135.3">220PF 50V</text>
<text x="53.5" y="133.2">C257</text>
<text x="60.5" y="135.3">220PF 50V</text>
<text x="62.4" y="133.2">C258</text>
<text x="104.9" y="137.8">100NF 16V</text>
<text x="106.8" y="135.7">C269</text>
<text x="182.4" y="133">C255</text>
<text x="188.5" y="133">22UF 10V</text>
<text x="246.8" y="136.6">R353</text>
<text x="248.6" y="133">C256</text>
<text x="254.6" y="133">22UF 25V</text>
<text x="256.7" y="136.6">NC</text>
<text x="133.7" y="142.1">1UF 10V</text>
<text x="135.7" y="140">C270</text>
<text x="142.6" y="142.1">100NF 16V</text>
<text x="144.6" y="140">C271</text>
<text x="72.6" y="151.7">FUSB302MPX</text>
<text x="101.7" y="154.5">R351</text>
<text x="110.3" y="154.5">10K 5%</text>
<text x="200.7" y="150.4">R355</text>
<text x="200.7" y="152.1">100K 1%</text>
<text x="242.1" y="150.3">R354</text>
<text x="242.1" y="151.8">340R 1%</text>
</g>
<g font-size="1.6">
<text x="61.6" y="40.5">1</text>
<text x="77.3" y="40.5">10</text>
<text x="197.5" y="40">VBUS_TYPEC0</text>
<text x="217.8" y="42">A4</text>
<text x="61.6" y="42.3">2</text>
<text x="61.6" y="45.8">4</text>
<text x="61.6" y="47.6">5</text>
<text x="61.6" y="44.1">3</text>
<text x="77.3" y="42.3">9</text>
<text x="77.3" y="45.8">7</text>
<text x="77.3" y="47.6">6</text>
<text x="77.3" y="44.1">8</text>
<text x="217.8" y="43.7">A9</text>
<text x="217.8" y="47.3">B9</text>
<text x="217.8" y="45.5">B4</text>
<text x="217.8" y="50.8">A5</text>
<text x="217.8" y="52.6">B5</text>
<text x="217.8" y="56.2">A8</text>
<text x="217.8" y="58">B8</text>
<text x="62.1" y="63.6">1</text>
<text x="62.1" y="65.4">2</text>
<text x="77.9" y="63.6">10</text>
<text x="77.9" y="65.4">9</text>
<text x="176.7" y="60.8">4</text>
<text x="176.7" y="64.3">3</text>
<text x="187.2" y="60.8">1</text>
<text x="187.2" y="64.3">2</text>
<text x="217.8" y="63.3">A6</text>
<text x="217.8" y="61.5">A7</text>
<text x="217.8" y="65.1">B7</text>
<text x="62.1" y="69">4</text>
<text x="62.1" y="70.7">5</text>
<text x="62.1" y="67.2">3</text>
<text x="77.9" y="69">7</text>
<text x="77.9" y="70.7">6</text>
<text x="77.9" y="67.2">8</text>
<text x="217.8" y="70.4">A3</text>
<text x="217.8" y="66.8">B6</text>
<text x="216.9" y="77.5">B11</text>
<text x="216.9" y="75.7">B10</text>
<text x="217.8" y="72.2">A2</text>
<text x="245.1" y="74">H1</text>
<text x="245.1" y="75.7">H2</text>
<text x="217.8" y="81.1">B3</text>
<text x="217.8" y="82.8">B2</text>
<text x="216.9" y="86.4">A10</text>
<text x="216.9" y="88.2">A11</text>
<text x="245.1" y="84.6">E1</text>
<text x="245.1" y="86.4">E2</text>
<text x="245.1" y="88.2">E3</text>
<text x="245.1" y="90">E4</text>
<text x="216.9" y="93.5">A12</text>
<text x="217.8" y="91.7">A1</text>
<text x="217.8" y="95.3">B1</text>
<text x="245.1" y="91.7">E5</text>
<text x="245.1" y="93.5">E6</text>
<text x="216.9" y="97.1">B12</text>
<text x="69.6" y="120.5">10</text>
<text x="69.6" y="122.3">11</text>
<text x="70.4" y="125.9">1</text>
<text x="95.1" y="120.5">2</text>
<text x="95.1" y="124.1">12</text>
<text x="95.1" y="125.9">13</text>
<text x="141.2" y="121.1">VBUS_TYPEC0</text>
<text x="141.5" y="124.8">+5V_INPUT</text>
<text x="192" y="123.6">+5V_INPUT</text>
<text x="238.1" y="122.7">VBUS_TYPEC0</text>
<text x="69.6" y="127.6">14</text>
<text x="95.1" y="129.4">3</text>
<text x="95.1" y="131.2">4</text>
<text x="113.5" y="130">VCC_3V3_S0</text>
<text x="211.4" y="133">A1</text>
<text x="211.4" y="134.7">B1</text>
<text x="211.4" y="136.5">C1</text>
<text x="233.4" y="133">A3</text>
<text x="233.4" y="134.7">B3</text>
<text x="233.4" y="136.5">C3</text>
<text x="70.4" y="141.9">8</text>
<text x="70.4" y="143.6">9</text>
<text x="95.1" y="141.9">6</text>
<text x="95.1" y="143.6">7</text>
<text x="211.4" y="140.1">D3</text>
<text x="211.4" y="143.6">D1</text>
<text x="233.4" y="143.6">D2</text>
<text x="69.6" y="145.4">15</text>
<text x="95.1" y="145.4">5</text>
<text x="119.1" y="155.1">VCC_3V3_S0</text>
<text x="221.2" y="150.6" transform="rotate(-90 221.2 150.6)">A2</text>
<text x="222.9" y="150.6" transform="rotate(-90 222.9 150.6)">B2</text>
<text x="224.7" y="150.6" transform="rotate(-90 224.7 150.6)">C2</text>
<text x="229.4" y="199.7">Size</text>
<text x="229.9" y="202.5">A3</text>
<text x="235.9" y="203.2">Page Name:</text>
<text x="240.6" y="199.3">Title:</text>
<text x="287.9" y="199.7">REV</text>
<text x="288.6" y="203.2">V1.10</text>
<text x="229.2" y="205.7">Date:</text>
<text x="235.2" y="205.5">Wednesday, August 06, 2025</text>
<text x="263.7" y="205.7">Sheet</text>
<text x="272.6" y="205.7">4</text>
<text x="277.9" y="205.7">of</text>
<text x="283.2" y="205.7">19</text>
</g>
<g font-size="1.6" fill="#004080">
<text x="64.6" y="41.5">IO1</text>
<text x="70.8" y="41.5">NC_10</text>
<text x="64.6" y="43.3">IO2</text>
<text x="64.6" y="46.9">IO3</text>
<text x="64.6" y="45.1">GND</text>
<text x="71.7" y="43.3">NC_9</text>
<text x="71.7" y="46.9">NC_7</text>
<text x="72.6" y="45.1">GND</text>
<text x="221.7" y="43">VBUS_1</text>
<text x="221.7" y="44.7">VBUS_2</text>
<text x="221.7" y="46.5">VBUS_3</text>
<text x="64.6" y="48.6">IO4</text>
<text x="71.7" y="48.6">NC_6</text>
<text x="221.7" y="51.9">CC1</text>
<text x="221.7" y="48.3">VBUS_4</text>
<text x="221.7" y="53.6">CC2</text>
<text x="221.7" y="57.2">SBU1</text>
<text x="221.7" y="59">SBU2</text>
<text x="65.1" y="64.6">IO1</text>
<text x="71.3" y="64.6">NC_10</text>
<text x="221.7" y="64.3">DP1</text>
<text x="221.7" y="62.5">DM1</text>
<text x="65.1" y="66.4">IO2</text>
<text x="65.1" y="70">IO3</text>
<text x="65.1" y="71.8">IO4</text>
<text x="65.1" y="68.2">GND</text>
<text x="72.2" y="66.4">NC_9</text>
<text x="72.2" y="70">NC_7</text>
<text x="72.2" y="71.8">NC_6</text>
<text x="73.1" y="68.2">GND</text>
<text x="221.7" y="71.4">SSTX1_N</text>
<text x="221.7" y="66.1">DM2</text>
<text x="221.7" y="67.9">DP2</text>
<text x="221.7" y="73.2">SSTX1_P</text>
<text x="221.7" y="76.8">SSRX1_N</text>
<text x="237.7" y="75">HOLE_1</text>
<text x="237.7" y="76.8">HOLE_2</text>
<text x="221.7" y="78.5">SSRX1_P</text>
<text x="221.7" y="82.1">SSTX2_N</text>
<text x="221.7" y="83.9">SSTX2_P</text>
<text x="221.7" y="87.4">SSRX2_N</text>
<text x="221.7" y="89.2">SSRX2_P</text>
<text x="237.7" y="85.6">GND_E1</text>
<text x="237.7" y="87.4">GND_E2</text>
<text x="237.7" y="89.2">GND_E3</text>
<text x="221.7" y="92.8">GND1</text>
<text x="221.7" y="94.5">GND2</text>
<text x="237.7" y="91">GND_E4</text>
<text x="237.7" y="92.8">GND_E5</text>
<text x="237.7" y="94.5">GND_E6</text>
<text x="221.7" y="98.1">GND4</text>
<text x="221.7" y="96.3">GND3</text>
<text x="73.4" y="121.5">CC1_10</text>
<text x="73.4" y="123.3">CC1_11</text>
<text x="85.9" y="125.1">VCONN_12</text>
<text x="89.5" y="121.5">VBUS</text>
<text x="73.4" y="126.9">CC2_1</text>
<text x="73.4" y="128.7">CC2_14</text>
<text x="85.9" y="126.9">VCONN_13</text>
<text x="88.6" y="130.4">VDD_3</text>
<text x="88.6" y="132.2">VDD_4</text>
<text x="215.3" y="134">VIN</text>
<text x="215.3" y="135.8">VIN</text>
<text x="215.3" y="137.5">VIN</text>
<text x="227.8" y="134">VONT</text>
<text x="227.8" y="135.8">VONT</text>
<text x="227.8" y="137.5">VONT</text>
<text x="73.4" y="142.9">GND_8</text>
<text x="90.3" y="142.9">SCL</text>
<text x="215.3" y="141.1">ON</text>
<text x="73.4" y="144.7">GND_9</text>
<text x="73.4" y="146.4">ePAD</text>
<text x="89.5" y="146.4">INT#</text>
<text x="90.3" y="144.7">SDA</text>
<text x="215.3" y="144.7">OC</text>
<text x="222.3" y="146.7" transform="rotate(-90 222.3 146.7)">GND</text>
<text x="224" y="146.7" transform="rotate(-90 224 146.7)">GND</text>
<text x="225.8" y="146.7" transform="rotate(-90 225.8 146.7)">GND</text>
<text x="227.8" y="144.7">ISET</text>
</g>
<g font-size="1.3">
<text x="30.8" y="1.3">5</text>
<text x="88.8" y="1.3">4</text>
<text x="146.9" y="1.3">3</text>
<text x="205" y="1.3">2</text>
<text x="263.1" y="1.3">1</text>
<text x=".5" y="28.4">D</text>
<text x="292.6" y="28.4">D</text>
<text x=".5" y="79.5">C</text>
<text x="292.6" y="79.5">C</text>
<text x=".5" y="130.6">B</text>
<text x="292.6" y="130.6">B</text>
<text x=".5" y="181.7">A</text>
<text x="292.6" y="181.7">A</text>
<text x="30.8" y="207.4">5</text>
<text x="88.8" y="207.4">4</text>
<text x="146.9" y="207.4">3</text>
<text x="205" y="207.4">2</text>
<text x="263.1" y="207.4">1</text>
</g>
</svg>
